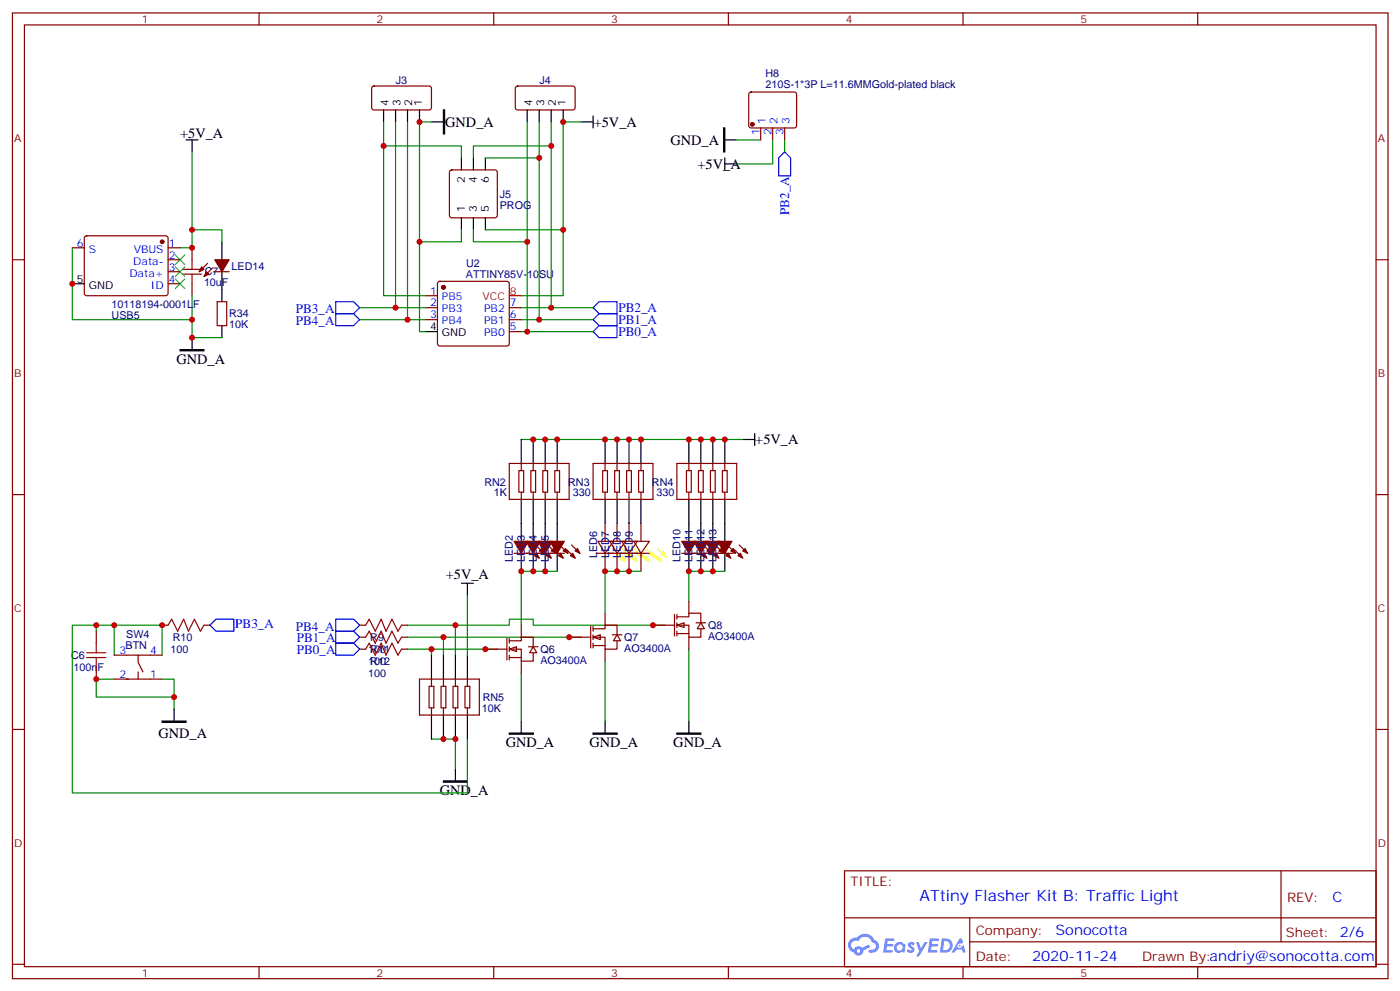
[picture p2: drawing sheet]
<svg xmlns="http://www.w3.org/2000/svg" width="413mm" height="292mm" viewBox="0 0 413 292" stroke-linecap="round" stroke-linejoin="round" font-family="sans-serif">
<g fill="none" stroke="#870000" stroke-width=".35">
<path d="M3.7 3.8h405.3v284.3h-405.3zM7.2 7.3h398.3v277.3h-398.3zM76.3 3.8v3.5M145.5 3.8v3.5M214.6 3.8v3.5M283.8 3.8v3.5M352.9 3.8v3.5M3.7 76.5h3.5M405.5 76.5h3.5M3.7 145.6h3.5M405.5 145.6h3.5M3.7 214.8h3.5"/>
<path d="M405.5 214.8h3.5M248.8 256.4h156.7v28.2h-156.7zM377.5 256.4v20.9M248.9 270.2h156.5M285.8 277.3h119.6M285.8 270.2v14.2M3.7 283.9h3.5M76.3 284.6v3.5M145.5 284.6v3.5M214.6 284.6v3.5M283.8 284.6v3.5M352.9 284.6v3.5"/>
<path d="M405.5 283.9h3.5"/>
</g>
<g fill="#5487ff">
<path d="M267.8 277.6a1.22 1.22 0 0 1 1.8 .2l-.4 .6a.47 .47 0 0 0-.4-.4 .47 .47 0 0 0-.5 .2l.2 .2a1.14 1.14 0 0 1 .8 1.8 1.14 1.14 0 0 1-2 0l-.2-.2 .5-.6 .7 .5a.29 .29 0 0 0 .4-.3 .29 .29 0 0 0-.3-.3 1.04 1.04 0 0 1-.6-1.7z"/>
<path d="M260.8 276.3h2.4l.3 .2-.1 .5-1.8 .1-.2 .8h1.6l.3 .4-.4 .4h-1.6l-.1 1.1h1.7l.2 .3-.2 .3-2.7 .1z"/>
<path d="M274 276.3h2.3l.4 .2-.2 .5-1.8 .1-.1 .8h1.5l.3 .4-.3 .4h-1.6l-.2 1.1h1.7l.2 .3-.2 .3-2.6 .1z"/>
<path d="M282.7 276.3h.7l.4 1.3-.6 .3a.69 .69 0 0 0-1.1 .3 .69 .69 0 0 0 .5 .9 .69 .69 0 0 0 .9-.6l.4-.2 .6 2.2h-.8l-.2-.9h-1.7l-.5 .9h-.9z"/>
<path d="M270 277.4h.7l.7 1.8 1.1-1.8h.8l-2.5 4.2h-.9l1-1.5z"/>
<path d="M277.5 276.3l-.6 4.2h1.4a2.11 2.11 0 0 0 2.4-2.1 2.11 2.11 0 0 0-2.5-2.1zM278.2 277.1a1.39 1.39 0 0 1 1.7 1.4 1.39 1.39 0 0 1-1.8 1.3h-.2z"/>
<path d="M263.8 277.9a1.54 1.54 0 0 0 0 2.2 1.54 1.54 0 0 0 2.1 .1l.6 .3 .3-2.3-.1-.3h-.5a1.49 1.49 0 0 0-2.4 0zM264.1 278.9a.95 .95 0 0 1 1.9 0 .95 .95 0 0 1-1.9 0z"/>
<path d="M250.6 276.7a2.18 2.18 0 0 0 1 3.7 1.44 1.44 0 0 0 1.7 .9 1.44 1.44 0 0 0 1.1-1.4l2-1.1-.4-.7-1.9 1a1.47 1.47 0 0 0-2.5 .4 1.39 1.39 0 0 1-.6-1.9 1.39 1.39 0 0 1 2-.5 2.12 2.12 0 0 1 2.1-1.3 2.12 2.12 0 0 1 1.9 1.7 1.14 1.14 0 0 1 1.1 1.4 1.14 1.14 0 0 1-1.6 .7 .43 .43 0 0 0-.6 .4 .43 .43 0 0 0 .4 .5 1.98 1.98 0 0 0 2.6-1.2 1.98 1.98 0 0 0-1.3-2.6 3.1 3.1 0 0 0-5.2-.6l-.9 .1zM252.4 280a.55 .55 0 0 1 1.1 0 .55 .55 0 0 1-1.1 0z"/>
<circle cx="282.8" cy="278.4" r=".26"/>
</g>
<g fill="#870000" stroke="#870000" stroke-width=".35">
<path d="M200.9 159.4h4.2l-2.1 3.5z"/>
<path d="M206.9 163.6l.7-.7 .7 1.4z"/>
<path d="M209 161.5l.7 1.4-1.4-.7z"/>
<path d="M204.4 159.4h4.2l-2.1 3.5z"/>
<path d="M210.4 163.6l.7-.7 .7 1.4z"/>
<path d="M211.8 162.2l.7-.7 .7 1.4z"/>
<path d="M207.9 159.4h4.3l-2.2 3.5z"/>
<path d="M213.9 163.6l.7-.7 .7 1.4z"/>
<path d="M215.3 162.2l.7-.7 .7 1.4z"/>
<path d="M211.5 159.4h4.2l-2.1 3.5z"/>
<path d="M217.5 163.6l.7-.7 .7 1.4z"/>
<path d="M219.6 161.5l.7 1.4-1.4-.7z"/>
<path d="M151.5 159.4h4.2l-2.1 3.5z"/>
<path d="M157.5 163.6l.7-.7 .7 1.4z"/>
<path d="M158.9 162.2l.7-.7 .7 1.4z"/>
<path d="M155 159.4h4.2l-2.1 3.5z"/>
<path d="M161 163.6l.7-.7 .7 1.4z"/>
<path d="M162.4 162.2l.7-.7 .7 1.4z"/>
<path d="M158.5 159.4h4.3l-2.1 3.5z"/>
<path d="M164.5 163.6l.7-.7 .7 1.4z"/>
<path d="M166.7 161.5l.7 1.4-1.5-.7z"/>
<path d="M162.1 159.4h4.2l-2.1 3.5z"/>
<path d="M168.1 163.6l.7-.7 .7 1.4z"/>
<path d="M169.5 162.2l.7-.7 .7 1.4z"/>
<path d="M63.3 76.5h4.2l-2.1 3.5z"/>
<path d="M60.8 80l.7 .7-1.4 .7z"/>
<path d="M59.4 78.6l.7 .7-1.4 .7z"/>
<circle cx="130.7" cy="84.6" r=".53"/>
<circle cx="221.7" cy="36.6" r=".53"/>
</g>
<g fill="none" stroke="#870000" stroke-width=".35">
<path d="M109.7 25.5l.5-.2 16.5 .1 .4 .6v6l-.7 .4-16.5-.1-.4-.6v-5.7zM152.1 25.5l.4-.2 16.5 .1 .5 .6-.1 6-.6 .4-16.5-.1-.5-.6v-5.7zM220.9 27.3l.4-.2h12.7l.5 .2 .2 .5v9.4l-.7 .5-12.9-.1-.5-.6v-9.2zM224.2 37.7v3.5M227.7 37.7v3.5M231.2 37.7v3.5M132.7 50.2l.4-.2h12.7l.5 .2 .2 .5v12.7l-.2 .5-.5 .2h-12.7l-.5-.2-.2-.5v-12.7zM56.6 73v3.5M61.2 77.5l-2.5 2.5M62.6 79l-2.5 2.4M56.6 83.5v3.6M62.9 80h4.6"/>
<path d="M64 88.8h2.8v7.1h-2.8zM125.4 87.1h3.5M125.4 90.6h3.5M125.4 94.1h3.5M129.1 83l.5-.2h19.8l.5 .2 .2 .5v17.7l-.3 .5-.4 .2h-19.8l-.5-.3-.2-.4v-17.7zM150.1 90.6h3.5M150.1 94.1h3.5M150.1 97.6h3.5M150.1 136.5h17.6v10.5h-17.6zM152.9 138.6h1.4v6.3h-1.4zM153.6 136.5v2.1M156.4 138.6h1.4v6.3h-1.4z"/>
<path d="M157.1 136.5v2.1M159.9 138.6h1.5v6.3h-1.5zM160.7 136.5v2.1M163.5 138.6h1.4v6.3h-1.4zM164.2 136.5v2.1M174.8 136.5h17.6v10.5h-17.6zM177.6 138.6h1.4v6.3h-1.4zM178.3 136.5v2.1M181.1 138.6h1.4v6.3h-1.4zM181.8 136.5v2.1M184.6 138.6h1.5v6.3h-1.5zM185.3 136.5v2.1"/>
<path d="M188.2 138.6h1.4v6.3h-1.4zM188.9 136.5v2.1M199.5 136.5h17.6v10.5h-17.6zM202.3 138.6h1.4v6.3h-1.4zM203 136.5v2.1M205.8 138.6h1.4v6.3h-1.4zM206.5 136.5v2.1M209.3 138.6h1.4v6.3h-1.4zM210 136.5v2.1M212.9 138.6h1.4v6.3h-1.4zM213.6 136.5v2.1M153.6 144.9v2.1"/>
<path d="M157.1 144.9v2.1M160.7 144.9v2.1M164.2 144.9v2.1M176.2 159.4h4.6l-2.5 3.5zM178.3 144.9v2.1M178.3 154.1v5.3M179.7 159.4h4.6l-2.5 3.5zM181.8 144.9v2.1M181.8 154.1v5.3M183.2 159.4h4.6l-2.5 3.5zM185.3 144.9v2.1M185.3 154.1v5.3"/>
<path d="M186.8 159.4h4.5l-2.4 3.5zM188.9 144.9v2.1M188.9 154.1v5.3M203 144.9v2.1M206.5 144.9v2.1M210 144.9v2.1M213.6 144.9v2.1M151.5 162.9h14.8M156.4 161.9l2.5 2.4M157.8 160.4l2.5 2.5M159.9 161.9l2.5 2.4M161.4 160.4l2.4 2.5"/>
<path d="M163.5 161.9l2.4 2.4M164.9 160.4l2.5 2.5M167 161.9l2.5 2.4M168.4 160.4l2.5 2.5M175.8 162.9h15.5M178.3 162.9v5.3M181.8 162.9v5.3M185.3 162.9v5.3M188.9 162.9v5.3M200.9 162.9h15.1M205.8 161.9l2.5 2.4M207.2 160.4l2.5 2.5"/>
<path d="M209.3 161.9l2.5 2.4M210.7 160.4l2.5 2.5M212.9 161.9l2.4 2.4M214.3 160.4l2.4 2.5M216.4 161.9l2.5 2.4M217.8 160.4l2.5 2.5M28.4 185.8v3.6M28.4 196.4v3.6M33.7 200h14.1M33.7 192.9h14.1M40.7 192.9v2.1l1.4 2.8M40.7 197.8v2.2"/>
<path d="M47.8 184.1h1.7M60.1 184.1h1.8M106 184.1h1.7M106 187.6h1.7M106 191.1h1.7M118.3 184.1h1.8M118.3 187.6h1.8M118.3 191.1h1.8M123.6 200h17.7v10.5h-17.7zM127.1 200v2.1M130.7 200v2.1M134.2 200v2.1"/>
<path d="M137.7 200v2.1M126.4 202.1h1.4v6.3h-1.4zM127.1 208.4v2.1M130 202.1h1.4v6.3h-1.4zM130.7 208.4v2.1M133.5 202.1h1.4v6.3h-1.4zM134.2 208.4v2.1M137 202.1h1.4v6.3h-1.4zM137.7 208.4v2.1"/>
</g>
<g fill="none" stroke="#000" stroke-width=".35">
<path d="M113 32.4v3.5M116.6 32.4v3.5M120.1 32.4v3.5M123.6 32.4v3.5M127.1 35.9h3.6M155.4 32.4v3.5M158.9 32.4v3.5M162.4 32.4v3.5M165.9 32.4v3.5M171.2 35.9h3.6M174.8 34.1v3.6M54.8 41.2h3.5"/>
<path d="M56.6 41.2v3.5M136 46.5v3.5M139.5 46.5v3.5M143 46.5v3.5M213.6 41.2h3.5M213.6 46.5v3.5M213.6 48.3h3.5M65.4 71.2v5.3M136 64.1v3.6M139.5 64.1v3.6M143 64.1v3.6M56.6 99.4v3.5"/>
<path d="M65.4 80v8.8M65.4 95.9v3.5M125.4 97.6h3.5M153.6 129.4v7.1M157.1 129.4v7.1M160.7 129.4v7.1M164.2 129.4v7.1M178.3 129.4v7.1M181.8 129.4v7.1M185.3 129.4v7.1M188.9 129.4v7.1M203 129.4v7.1"/>
<path d="M206.5 129.4v7.1M210 129.4v7.1M213.6 129.4v7.1M218.9 129.4h3.5M222.4 127.6v3.6M153.6 147v12.4M157.1 147v12.4M160.7 147v12.4M164.2 147v12.4M178.3 147v7.1M181.8 147v7.1M185.3 147v7.1"/>
<path d="M188.9 147v7.1M203 147v12.4M206.5 147v12.4M210 147v12.4M213.6 147v12.4M136 171.7h3.5M137.7 171.7v3.6M153.6 162.9v5.3M157.1 162.9v5.3M160.7 162.9v5.3M164.2 162.9v5.3M203 162.9v5.3"/>
<path d="M206.5 162.9v5.3M210 162.9v5.3M213.6 162.9v5.3M127.1 192.9v7.1M130.7 192.9v7.1M134.2 192.9v7.1M137.7 192.9v7.1M51.3 208.8v3.5M127.1 210.5v7.1M130.7 210.5v7.1M134.2 210.5v7.1M137.7 210.5v7.1"/>
<path d="M153.6 212.3v3.5M178.3 212.3v3.5M203 212.3v3.5M134.2 226.4v3.5"/>
</g>
<path d="M150.1 87.1h3.5" fill="none" stroke="#f00" stroke-width=".35"/>
<path d="M130.7 32.4h.3v7h-.3zM213.2 37.7h.4v7h-.4zM53.1 102.9h7v.4h-7zM47.8 212.3h7v.4h-7zM150.1 215.8h7v.4h-7zM174.8 215.8h7v.4h-7zM199.5 215.8h7v.4h-7zM130.7 229.9h7v.4h-7z" fill="#000" stroke="#000" stroke-width=".35"/>
<g fill="none" stroke="#008700" stroke-width=".35">
<path d="M113 35.9v51.2h12.4M116.6 35.9v54.7h8.8M120.1 35.9v58.2h5.3M127.1 35.9h-3.5v61.7h1.8M155.4 35.9v61.7h-1.8M158.9 35.9v58.2h-5.3M162.4 35.9v54.7h-8.8M171.2 35.9h-5.3v51.2h-12.3M56.6 44.7v28.3h-3.5M113 43h23v3.5M143 46.5h15.9M162.4 43h-22.9v3.5"/>
<path d="M217.1 41.2h7.1M227.7 41.2v7.1h-10.6M231.2 41.2v3.5M21.3 73v21.1h35.3v-7M56.6 67.7h8.8v3.5M136 67.7v3.5h-12.4M139.5 67.7v3.5h15.9M143 67.7h22.9M56.6 94.1v5.3h8.8M106 90.6h10.6M106 94.1h14.1M155.4 97.6h19.4"/>
<path d="M158.9 94.1h15.9M162.4 90.6h12.4M153.6 129.4h65.3M137.7 175.3v17.6M164.2 168.2h-10.6v15.9M188.9 168.2h-10.6v12.4M213.6 168.2h-10.6v8.8M28.4 185.8v-1.7h19.4v8.8M28.4 184.1h-7.1v49.4h116.4v-15.9M33.7 200h-5.3v5.2h22.9v3.6M33.7 184.1v8.8M47.8 200h3.5v5.2"/>
<path d="M120.1 191.1h26.4M120.1 187.6h51.1M120.1 184.1h30v-1.8h7v1.8h38.8M127.1 191.1v1.8M130.7 187.6v5.3M134.2 184.1v8.8M153.6 198.2v14.1M178.3 194.7v17.6M203 191.1v21.2M127.1 217.6h7.1v8.8"/>
</g>
<g fill="none" stroke="#ff0" stroke-width=".35">
<path d="M181.8 162.9l2.5 2.5M182.9 164.7l.7-.7 .7 1.4zM183.2 161.5l2.5 2.5M184.3 163.3l.7-.7 .7 1.4zM185.3 162.9l2.5 2.5M186.4 164.7l.7-.7 .7 1.4zM186.8 161.5l2.4 2.5M187.8 163.3l.7-.7 .7 1.4zM188.9 162.9l2.4 2.5M189.9 164.7l.7-.7 .7 1.4zM190.3 161.5l2.5 2.5M191.3 163.3l.8-.7 .7 1.4z"/>
<path d="M192.4 162.9l2.5 2.5M193.5 164.7l.7-.7 .7 1.4zM193.8 161.5l2.5 2.5M194.9 163.3l.7-.7 .7 1.4z"/>
</g>
<path d="M53.8 79.3h5.6M56.6 76.5v2.8M53.8 80.7h5.6M56.6 80.7v2.8M25.5 193.6h5.7M25.5 192.2h5.7M28.4 189.4v2.8M28.4 193.6v2.8M49.5 184.1l1.1-1.8 1.8 3.5 1.7-3.5 1.4 3.5 1.8-3.5 1.8 3.5 1-1.7M107.7 184.1l1.1-1.8 1.8 3.5 1.7-3.5 1.4 3.5 1.8-3.5 1.8 3.5 1-1.7M107.7 187.6l1.1-1.8 1.8 3.6 1.7-3.6 1.4 3.6 1.8-3.6 1.8 3.6 1-1.8M107.7 191.1l1.1-1.7 1.8 3.5 1.7-3.5 1.4 3.5 1.8-3.5 1.8 3.5 1-1.8" fill="none" stroke="#a10000" stroke-width=".35"/>
<path d="M51.6 75.1l2.9 2.8M51.6 78.6l2.9 2.8M54.5 75.1l-2.9 2.8M54.5 78.6l-2.9 2.8M51.6 82.1l2.9 2.8M54.5 82.1l-2.9 2.8" fill="none" stroke="#3c3" stroke-width=".35"/>
<path d="M231.2 44.7l1.8 1.8v5.3h-3.6v-5.3zM98.9 88.8h5.3l1.8 1.8-1.8 1.8h-5.3zM98.9 92.4h5.3l1.8 1.7-1.8 1.8h-5.3zM174.8 97.6l1.7-1.7h5.3v3.5h-5.3zM174.8 94.1l1.7-1.7h5.3v3.5h-5.3zM174.8 90.6l1.7-1.8h5.3v3.6h-5.3zM61.9 184.1l1.7-1.8h5.3v3.5h-5.3zM98.9 189.4h5.3l1.8 1.7-1.8 1.8h-5.3zM98.9 185.8h5.3l1.8 1.8-1.8 1.8h-5.3zM98.9 182.3h5.3l1.8 1.8-1.8 1.7h-5.3z" fill="none" stroke="#00f" stroke-width=".35"/>
<g fill="#fff" stroke="#870000" stroke-width=".35">
<path d="M150.1 191.1l2.1-.7v1.4z"/>
<path d="M157.1 190.4l1.1 1.8h-2.1z"/>
</g>
<path d="M143 191.1h6.4M149.4 188v6.3M150.1 188.7h3.5v-1.1h3.5v2.8M150.1 191.1h3.5v3.6h3.5v-2.5M150.1 193.6h3.5M150.1 188v1.4M150.1 190.4v1.4M150.1 192.9v1.4M153.6 184.1v3.5M153.6 194.7v3.5M155.7 190.4h2.8" fill="none" stroke="#870000" stroke-width=".35"/>
<g fill="#fff" stroke="#870000" stroke-width=".35">
<path d="M174.8 187.6l2.1-.7v1.4z"/>
<path d="M181.8 186.9l1.1 1.8h-2.1z"/>
</g>
<path d="M167.7 187.6h6.4M174.1 184.4v6.4M174.8 185.1h3.5v-1h3.5v2.8M174.8 187.6h3.5v3.5h3.5v-2.4M174.8 190.1h3.5M174.8 184.4v1.4M174.8 186.9v1.4M174.8 189.4v1.4M178.3 180.6v3.5M178.3 191.1v3.6M180.4 186.9h2.8" fill="none" stroke="#870000" stroke-width=".35"/>
<g fill="#fff" stroke="#870000" stroke-width=".35">
<path d="M199.5 184.1l2.1-.7v1.4z"/>
<path d="M206.5 183.4l1.1 1.7h-2.1z"/>
</g>
<g fill="none" stroke="#870000" stroke-width=".35">
<path d="M21.3 73h3.5M25.1 69.6l.4-.2h23.3l.5 .2 .2 .5v16.5l-.7 .5-23.5-.1-.5-.6v-16.3zM49.5 73h3.6M49.5 76.5h3.6M49.5 80h3.6M49.5 83.5h3.6M203 177v3.6M192.4 184.1h6.4M198.8 180.9v6.4M199.5 181.6h3.5v-1h3.5v2.8M199.5 184.1h3.5v3.5h3.5v-2.5M199.5 186.5h3.5"/>
<path d="M199.5 180.9v1.4M199.5 183.4v1.4M199.5 185.8v1.5M203 187.6v3.5M205.1 183.4h2.8"/>
</g>
<circle cx="47.8" cy="71.2" r=".53" fill="#870000" stroke="#870000" stroke-width=".35"/>
<path d="M21.3 83.5h3.5" fill="none" stroke="#000" stroke-width=".35"/>
<g fill="#c00">
<circle cx="127.1" cy="191.1" r=".88"/>
<circle cx="130.7" cy="187.6" r=".88"/>
<circle cx="134.2" cy="184.1" r=".88"/>
<circle cx="203" cy="168.2" r=".88"/>
<circle cx="206.5" cy="168.2" r=".88"/>
<circle cx="210" cy="168.2" r=".88"/>
<circle cx="178.3" cy="168.2" r=".88"/>
<circle cx="181.8" cy="168.2" r=".88"/>
<circle cx="185.3" cy="168.2" r=".88"/>
<circle cx="153.6" cy="168.2" r=".88"/>
<circle cx="157.1" cy="168.2" r=".88"/>
<circle cx="160.7" cy="168.2" r=".88"/>
<circle cx="164.2" cy="129.4" r=".88"/>
<circle cx="160.7" cy="129.4" r=".88"/>
<circle cx="157.1" cy="129.4" r=".88"/>
<circle cx="130.7" cy="217.6" r=".88"/>
<circle cx="134.2" cy="217.6" r=".88"/>
<circle cx="188.9" cy="129.4" r=".88"/>
<circle cx="185.3" cy="129.4" r=".88"/>
<circle cx="181.8" cy="129.4" r=".88"/>
<circle cx="178.3" cy="129.4" r=".88"/>
<circle cx="213.6" cy="129.4" r=".88"/>
<circle cx="210" cy="129.4" r=".88"/>
<circle cx="206.5" cy="129.4" r=".88"/>
<circle cx="203" cy="129.4" r=".88"/>
<circle cx="56.6" cy="73" r=".88"/>
<circle cx="56.6" cy="67.7" r=".88"/>
<circle cx="56.6" cy="94.1" r=".88"/>
<circle cx="33.7" cy="184.1" r=".88"/>
<circle cx="28.4" cy="200" r=".88"/>
<circle cx="51.3" cy="205.2" r=".88"/>
<circle cx="123.6" cy="35.9" r=".88"/>
<circle cx="165.9" cy="35.9" r=".88"/>
<circle cx="162.4" cy="90.6" r=".88"/>
<circle cx="158.9" cy="94.1" r=".88"/>
<circle cx="155.4" cy="97.6" r=".88"/>
<circle cx="116.6" cy="90.6" r=".88"/>
<circle cx="120.1" cy="94.1" r=".88"/>
<circle cx="47.8" cy="184.1" r=".88"/>
<circle cx="56.6" cy="99.4" r=".88"/>
<circle cx="28.4" cy="184.1" r=".88"/>
<circle cx="123.6" cy="71.2" r=".88"/>
<circle cx="113" cy="43" r=".88"/>
<circle cx="155.4" cy="71.2" r=".88"/>
<circle cx="162.4" cy="43" r=".88"/>
<circle cx="165.9" cy="67.7" r=".88"/>
<circle cx="158.9" cy="46.5" r=".88"/>
<circle cx="143" cy="191.1" r=".88"/>
<circle cx="167.7" cy="187.6" r=".88"/>
<circle cx="192.4" cy="184.1" r=".88"/>
<circle cx="21.3" cy="83.5" r=".88"/>
</g>
<text font-size="4.6" fill="#00f" x="270.9" y="265.4">ATtiny Flasher Kit B: Traffic Light</text>
<g font-size="4.2">
<text x="53.1" y="40.5">+5V_A</text>
<text x="131.2" y="37.4">GND_A</text>
<text x="174.9" y="37.4">+5V_A</text>
<text x="197.6" y="42.6">GND_A</text>
<text x="205.5" y="49.7">+5V_A</text>
<text x="52" y="107.2">GND_A</text>
<text x="222.6" y="130.8">+5V_A</text>
<text x="131.4" y="170.5">+5V_A</text>
<text x="46.7" y="217.2">GND_A</text>
<text x="149" y="220.1">GND_A</text>
<text x="173.7" y="220.1">GND_A</text>
<text x="198.4" y="220.1">GND_A</text>
<text x="129.6" y="234.2">GND_A</text>
</g>
<g font-size="4.2" fill="#00f">
<text x="392.6" y="265.7">C</text>
<text x="311" y="275.2">Sonocotta</text>
<text x="304.1" y="283">2020-11-24</text>
</g>
<g font-size="3.9" fill="#00f">
<text x="232.5" y="63.3" transform="rotate(-90 232.5 63.3)">PB2_A</text>
<text x="87.2" y="92.3">PB3_A</text>
<text x="87.2" y="95.8">PB4_A</text>
<text x="182.2" y="95.3">PB1_A</text>
<text x="182.2" y="91.8">PB2_A</text>
<text x="182.2" y="98.8">PB0_A</text>
<text x="69.3" y="185">PB3_A</text>
<text x="87.2" y="185.7">PB4_A</text>
<text x="87.4" y="188.9">PB1_A</text>
<text x="87.4" y="192.5">PB0_A</text>
</g>
<g font-size="3.9" fill="#800">
<text x="250.6" y="261">TITLE:</text>
<text x="379.2" y="265.7">REV:</text>
<text x="287.5" y="275.2">Company:</text>
<text x="378.9" y="275.8">Sheet: 2/6</text>
<text x="287.5" y="282.9">Date:</text>
<text x="336.6" y="282.9">Drawn By:andriy@sonocotta.com</text>
</g>
<g font-size="3.2" fill="#800">
<text x="41.8" y="6.8">1</text>
<text x="110.9" y="6.8">2</text>
<text x="180.1" y="6.8">3</text>
<text x="249.2" y="6.8">4</text>
<text x="318.3" y="6.8">5</text>
<text x="4.2" y="41.9">A</text>
<text x="406" y="41.9">A</text>
<text x="4.2" y="111.1">B</text>
<text x="406" y="111.1">B</text>
<text x="4.2" y="180.2">C</text>
<text x="406" y="180.2">C</text>
<text x="4.2" y="249.3">D</text>
<text x="406" y="249.3">D</text>
<text x="41.8" y="287.6">1</text>
<text x="110.9" y="287.6">2</text>
<text x="180.1" y="287.6">3</text>
<text x="249.2" y="287.6">4</text>
<text x="318.3" y="287.6">5</text>
</g>
<g font-size="3.2" fill="#000080">
<text x="225.6" y="22.8">H8</text>
<text x="116.6" y="24.7">J3</text>
<text x="159" y="24.7">J4</text>
<text x="225.6" y="26">210S-1*3P L=11.6MMGold-plated black</text>
<text x="147.2" y="58.3">J5</text>
<text x="147.2" y="61.5">PROG</text>
<text x="60.3" y="81.1">C7</text>
<text x="68.2" y="79.4">LED14</text>
<text x="137.3" y="81.8">ATTINY85V-10SU</text>
<text x="137.3" y="78.5">U2</text>
<text x="60.1" y="84.3">10uF</text>
<text x="32.9" y="90.6">10118194-0001LF</text>
<text x="32.9" y="93.8">USB5</text>
<text x="67.5" y="93.4">R34</text>
<text x="67.5" y="96.7">10K</text>
<text x="142.7" y="143">RN2</text>
<text x="167.4" y="143">RN3</text>
<text x="192.1" y="143">RN4</text>
<text x="145.5" y="146">1K</text>
<text x="168.8" y="146">330</text>
<text x="193.5" y="146">330</text>
<text x="151.2" y="165.6" transform="rotate(-90 151.2 165.6)">LED2</text>
<text x="154.7" y="165.6" transform="rotate(-90 154.7 165.6)">LED3</text>
<text x="158.2" y="165.6" transform="rotate(-90 158.2 165.6)">LED4</text>
<text x="161.7" y="165.6" transform="rotate(-90 161.7 165.6)">LED5</text>
<text x="175.9" y="164.3" transform="rotate(-90 175.9 164.3)">LED6</text>
<text x="179.5" y="164.3" transform="rotate(-90 179.5 164.3)">LED7</text>
<text x="183" y="164.3" transform="rotate(-90 183 164.3)">LED8</text>
<text x="186.5" y="164.3" transform="rotate(-90 186.5 164.3)">LED9</text>
<text x="200.5" y="165.5" transform="rotate(-90 200.5 165.5)">LED10</text>
<text x="204.1" y="165.5" transform="rotate(-90 204.1 165.5)">LED11</text>
<text x="207.6" y="165.5" transform="rotate(-90 207.6 165.5)">LED12</text>
<text x="211.1" y="165.5" transform="rotate(-90 211.1 165.5)">LED13</text>
<text x="208.6" y="185.3">Q8</text>
<text x="37" y="191.1">BTN</text>
<text x="37.2" y="187.9">SW4</text>
<text x="50.9" y="188.7">R10</text>
<text x="109.1" y="188.7">R9</text>
<text x="183.9" y="188.8">Q7</text>
<text x="208.6" y="188.5">AO3400A</text>
<text x="20.9" y="194.1">C6</text>
<text x="21.7" y="197.6">100nF</text>
<text x="50.3" y="192.3">100</text>
<text x="108.5" y="192.3">100</text>
<text x="108.5" y="195.8">100</text>
<text x="109.1" y="192.2">R11</text>
<text x="109.1" y="195.7">R12</text>
<text x="159.2" y="195.6">AO3400A</text>
<text x="159.2" y="192.3">Q6</text>
<text x="183.9" y="192">AO3400A</text>
<text x="108.5" y="199.4">100</text>
<text x="142" y="209.5">10K</text>
<text x="142.2" y="206.5">RN5</text>
</g>
<g font-size="3.2">
<text x="114.4" y="31.1" transform="rotate(-90 114.4 31.1)">4</text>
<text x="118" y="31.1" transform="rotate(-90 118 31.1)">3</text>
<text x="121.5" y="31.1" transform="rotate(-90 121.5 31.1)">2</text>
<text x="124.3" y="31.1" transform="rotate(-90 124.3 31.1)">1</text>
<text x="156.8" y="31.1" transform="rotate(-90 156.8 31.1)">4</text>
<text x="160.3" y="31.1" transform="rotate(-90 160.3 31.1)">3</text>
<text x="163.8" y="31.1" transform="rotate(-90 163.8 31.1)">2</text>
<text x="166.7" y="31.1" transform="rotate(-90 166.7 31.1)">1</text>
<text x="137" y="53.8" transform="rotate(-90 137 53.8)">2</text>
<text x="140.5" y="53.8" transform="rotate(-90 140.5 53.8)">4</text>
<text x="144.1" y="53.8" transform="rotate(-90 144.1 53.8)">6</text>
<text x="137" y="62.4" transform="rotate(-90 137 62.4)">1</text>
<text x="140.5" y="62.4" transform="rotate(-90 140.5 62.4)">3</text>
<text x="144.1" y="62.4" transform="rotate(-90 144.1 62.4)">5</text>
<text x="22.6" y="83.2">5</text>
<text x="26.1" y="84.9">GND</text>
<text x="126.7" y="97.3">4</text>
<text x="130.2" y="99.1">GND</text>
</g>
<g font-size="3.2" fill="#00f">
<text x="223.8" y="39.9" transform="rotate(-90 223.8 39.9)">1</text>
<text x="225.6" y="36.4" transform="rotate(-90 225.6 36.4)">1</text>
<text x="227.3" y="39.9" transform="rotate(-90 227.3 39.9)">2</text>
<text x="229.1" y="36.4" transform="rotate(-90 229.1 36.4)">2</text>
<text x="230.9" y="39.9" transform="rotate(-90 230.9 39.9)">3</text>
<text x="232.6" y="36.4" transform="rotate(-90 232.6 36.4)">3</text>
<text x="22.6" y="72.6">6</text>
<text x="26.1" y="74.4">S</text>
<text x="39.3" y="77.9">Data-</text>
<text x="39.4" y="74.4">VBUS</text>
<text x="49.7" y="72.6">1</text>
<text x="49.7" y="76.1">2</text>
<text x="38.1" y="81.4">Data+</text>
<text x="49.7" y="79.7">3</text>
<text x="49.7" y="83.2">4</text>
<text x="44.4" y="84.9">ID</text>
<text x="126.7" y="86.7">1</text>
<text x="130.2" y="88.5">PB5</text>
<text x="126.7" y="90.2">2</text>
<text x="126.7" y="93.8">3</text>
<text x="130.2" y="92">PB3</text>
<text x="130.2" y="95.5">PB4</text>
<text x="142.7" y="95.5">PB1</text>
<text x="142.7" y="92">PB2</text>
<text x="150.2" y="93.8">6</text>
<text x="150.2" y="90.2">7</text>
<text x="142.7" y="99.1">PB0</text>
<text x="150.2" y="97.3">5</text>
<text x="35.2" y="192.5">3</text>
<text x="44.2" y="192.5">4</text>
<text x="35.2" y="199.6">2</text>
<text x="44.2" y="199.6">1</text>
</g>
<g font-size="3.2" fill="#f00">
<text x="142.2" y="88.5">VCC</text>
<text x="150.2" y="86.7">8</text>
</g>
</svg>
